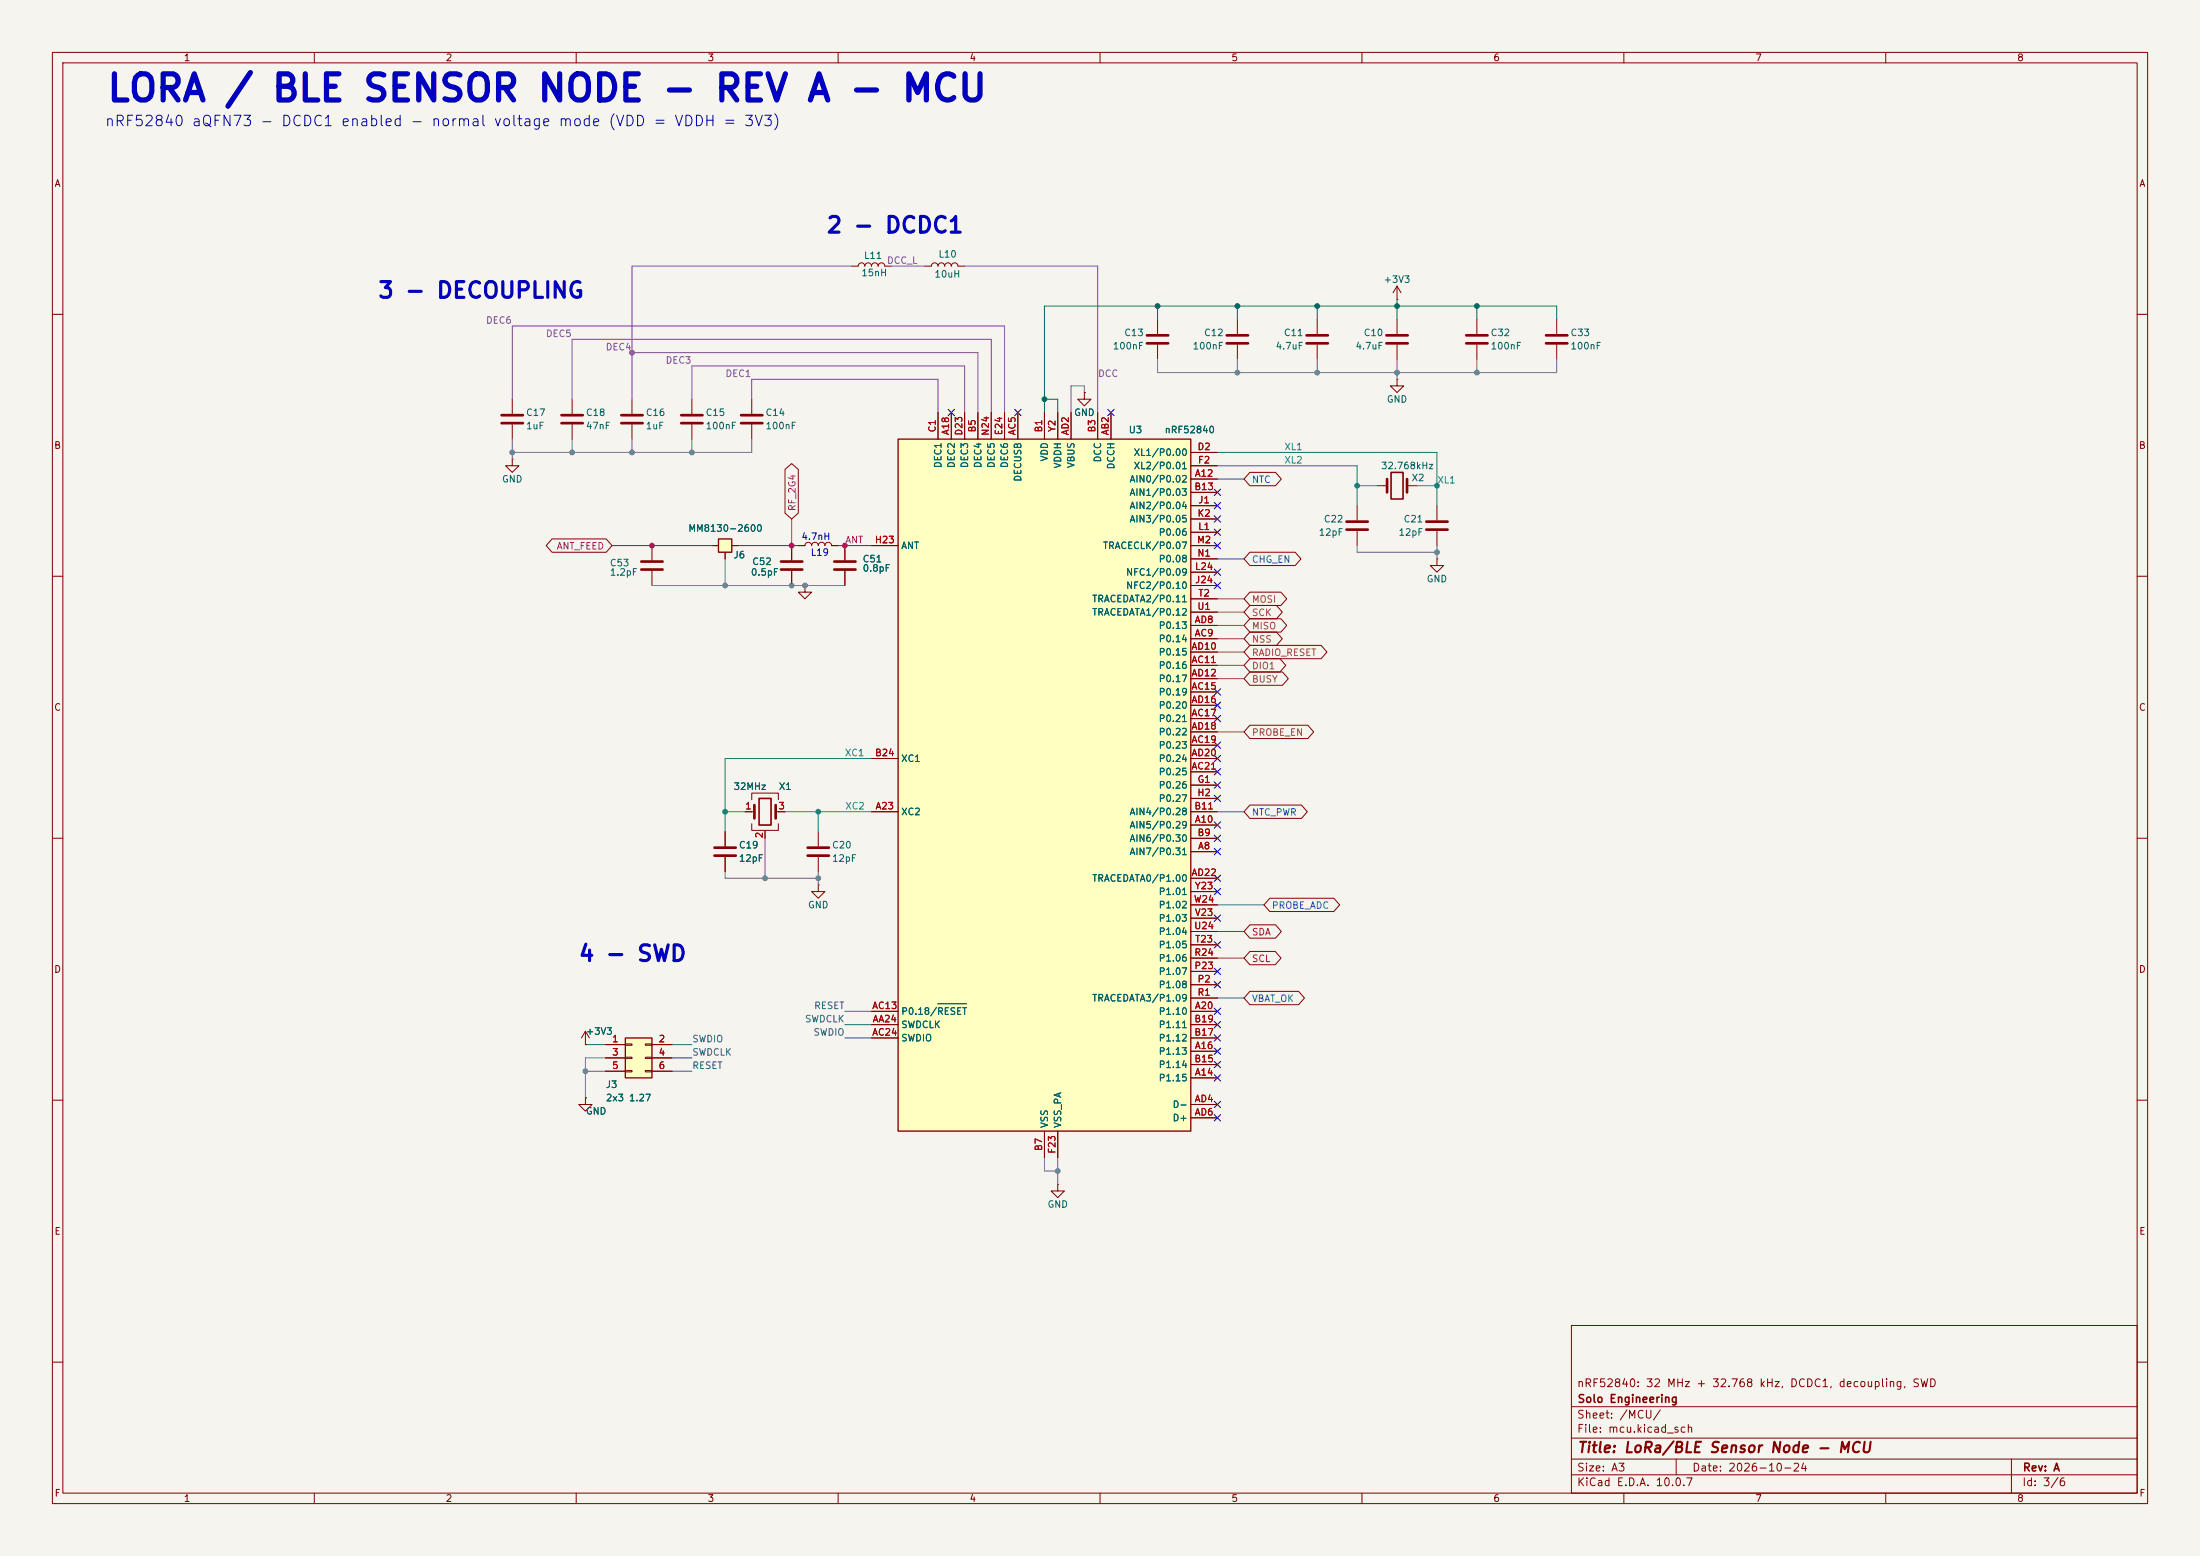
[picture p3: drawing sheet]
<svg xmlns="http://www.w3.org/2000/svg" width="420mm" height="297mm" viewBox="0 0 420 297" stroke-linecap="round" stroke-linejoin="round" font-family="sans-serif">
<path d="M0 0h420v297h-420z" fill="#f5f4ef" stroke="#f5f4ef" stroke-width=".19"/>
<g fill="none" stroke="#840000" stroke-width=".19">
<path d="M10 10h400v277h-400zM12 12h396v273h-396zM60 10v2M110 10v2M160 10v2M210 10v2M260 10v2M310 10v2M360 10v2M176.5 50.8h1.3a.64 .64 0 0 1 .6-.6 .64 .64 0 0 1 .7 .6 .64 .64 0 0 1 .6-.6 .64 .64 0 0 1 .6 .6 .64 .64 0 0 1 .7-.6 .64 .64 0 0 1 .6 .6 .64 .64 0 0 1 .6-.6 .64 .64 0 0 1 .7 .6h1.2M10 60h2M207 74.9v1.3h1.3l-1.3 1.3-1.3-1.3h1.3"/>
<path d="M207 74.9h.1M221 61v2.8M221 65.8v2.8M297.2 61v2.8M297.2 65.8v2.8M408 60h2M97.8 87.6v1.3h1.3l-1.3 1.3-1.3-1.3h1.3M97.8 87.6h.1M10 110h2M151.1 104.1v2.8M151.1 109v2.8M152.4 104.1h1.3a.64 .64 0 0 1 .6-.6 .64 .64 0 0 1 .6 .6 .64 .64 0 0 1 .7-.6 .64 .64 0 0 1 .6 .6 .64 .64 0 0 1 .6-.6 .64 .64 0 0 1 .7 .6 .64 .64 0 0 1 .6-.6 .64 .64 0 0 1 .6 .6h1.3"/>
<path d="M153.7 111.8v1.2h1.2l-1.2 1.3-1.3-1.3h1.3M153.7 111.8h.1M408 110h2M10 160h2M142.2 154.9h1.8M143.5 152.7v-1.3h5.1v1.3M143.5 157.2v1.3h5.1v-1.3M146 158.5v1.5M148.1 154.9h1.8M408 160h2M111.8 199.4h.1M111.8 196.9l-.8 1.2"/>
<path d="M111.8 196.9l.7 1.2M111.8 196.9v2.5M10 210h2M408 210h2M201.9 226.1v1.2h1.3l-1.3 1.3-1.2-1.3h1.2M201.9 226.1h.1M300 253h108v32h-108zM10 260h2M300 278.5h108M300 274.5h108M300 268.5h108M320 278.5v3"/>
<path d="M384 278.5v6.5M408 260h2M60 285v2M110 285v2M160 285v2M210 285v2M260 285v2M300 281.5h108M310 285v2M360 285v2"/>
</g>
<path d="M218.9 64h4.1M218.9 65.5h4.1M295.1 64h4.1M295.1 65.5h4.1M149.1 107.2h4.1M149.1 108.7h4.1M144 153.7v2.5M148.1 153.7v2.5" fill="none" stroke="#840000" stroke-width=".51"/>
<path d="M144.9 152.4h2.3v5.1h-2.3z" fill="none" stroke="#840000" stroke-width=".3"/>
<path d="M137.2 102.9h2.5v2.5h-2.5z" fill="#ffffc2"/>
<path d="M137.2 102.9h2.5v2.5h-2.5z" fill="none" stroke="#840000" stroke-width=".25"/>
<g fill="none" stroke="#840000" stroke-width=".19">
<path d="M162.6 50.8h1.2a.64 .64 0 0 1 .7-.6 .64 .64 0 0 1 .6 .6 .64 .64 0 0 1 .6-.6 .64 .64 0 0 1 .7 .6 .64 .64 0 0 1 .6-.6 .64 .64 0 0 1 .6 .6 .64 .64 0 0 1 .7-.6 .64 .64 0 0 1 .6 .6h1.3M266.7 57.2h.1M266.7 54.6v2.6M266.7 54.6l.8 1.3M266.7 54.6l-.8 1.3M109.2 76.2v2.8M120.6 76.2v2.8M132.1 76.2v2.8M143.5 76.2v2.8M251.5 61v2.8M251.5 65.8v2.8M266.7 72.4v1.3h-1.3l1.3 1.2 1.3-1.2h-1.3"/>
<path d="M266.7 72.4h.1M266.7 61v2.8M266.7 65.8v2.8M109.2 81v2.8M120.6 81v2.8M132.1 81v2.8M143.5 81v2.8M259.1 96.5v2.8M262.9 92.7h1.9M268.6 92.7h1.9M274.3 96.5v2.8M135.9 104.1h1.3"/>
<path d="M138.4 105.4v1.3M139.7 104.1h1.3M161.3 104.1v2.8M161.3 109v2.8M259.1 101.3v2.8M274.3 106.7v1.3h-1.3l1.3 1.2 1.3-1.2h-1.3M274.3 106.7h.1M274.3 101.3v2.8M138.4 158.8v2.7M156.2 158.8v2.7M138.4 163.6v2.8M156.2 168.9v1.3h1.3l-1.3 1.3-1.3-1.3h1.3"/>
<path d="M156.2 168.9h.1M156.2 163.6v2.8"/>
</g>
<g fill="none" stroke="#840000" stroke-width=".51">
<path d="M107.2 79.2h4.1M118.6 79.2h4.1M130 79.2h4.1M141.5 79.2h4M249.4 64h4.1M249.4 65.5h4.1M264.7 64h4M264.7 65.5h4M107.2 80.8h4.1M118.6 80.8h4.1M130 80.8h4.1M141.5 80.8h4"/>
<path d="M257 99.6h4.1M264.8 91.4v2.6M268.6 91.4v2.6M272.3 99.6h4.1M159.3 107.2h4M159.3 108.7h4M257 101.1h4.1M272.3 101.1h4.1M136.4 161.8h4.1M136.4 163.3h4.1M154.2 161.8h4M154.2 163.3h4"/>
</g>
<path d="M265.6 90.2h2.2v5.1h-2.2z" fill="none" stroke="#840000" stroke-width=".3"/>
<path d="M171.4 83.8h55.9v132.1h-55.9z" fill="#ffffc2"/>
<path d="M171.4 83.8h55.9v132.1h-55.9z" fill="none" stroke="#840000" stroke-width=".25"/>
<g fill="none" stroke="#840000" stroke-width=".19">
<path d="M97.8 76.2v2.8M179.1 78.7v5.1M181.6 78.7v5.1M184.1 78.7v5.1M186.7 78.7v5.1M189.2 78.7v5.1M191.8 78.7v5.1M194.3 78.7v5.1M199.4 78.7v5.1M201.9 78.7v5.1M204.5 78.7v5.1M209.5 78.7v5.1"/>
<path d="M212.1 78.7v5.1M236.2 61v2.8M236.2 65.8v2.8M281.9 61v2.8M281.9 65.8v2.8M97.8 81v2.8M227.3 91.4h5.1M227.3 94h5.1M227.3 86.4h5.1M227.3 88.9h5.1M227.3 96.5h5.1M227.3 99.1h5.1"/>
<path d="M166.4 104.1h5M227.3 119.4h5.1M227.3 104.1h5.1M227.3 111.8h5.1M227.3 101.6h5.1M227.3 109.2h5.1M227.3 106.7h5.1M227.3 114.3h5.1M227.3 116.8h5.1M227.3 121.9h5.1M227.3 127h5.1M227.3 132.1h5.1"/>
<path d="M227.3 137.2h5.1M227.3 124.5h5.1M227.3 129.5h5.1M227.3 134.6h5.1M227.3 139.7h5.1M166.4 154.9h5M166.4 144.8h5M227.3 157.5h5.1M227.3 154.9h5.1M227.3 142.2h5.1M227.3 147.3h5.1M227.3 144.8h5.1"/>
<path d="M227.3 149.9h5.1M227.3 152.4h5.1M227.3 162.6h5.1M227.3 167.6h5.1M227.3 160h5.1M227.3 177.8h5.1M227.3 175.3h5.1M227.3 172.7h5.1M227.3 170.2h5.1M166.4 193h5M166.4 195.6h5M166.4 198.1h5"/>
<path d="M227.3 193h5.1M227.3 195.6h5.1M227.3 198.1h5.1M227.3 188h5.1M227.3 185.4h5.1M227.3 190.5h5.1M227.3 182.9h5.1M227.3 180.3h5.1M111.8 209.6v1.2h1.2l-1.2 1.3-1.3-1.3h1.3M111.8 209.6h.1M199.4 215.9v5.1M201.9 215.9v5.1"/>
<path d="M227.3 205.7h5.1M227.3 200.7h5.1M227.3 210.8h5.1M227.3 213.4h5.1M227.3 203.2h5.1"/>
</g>
<path d="M179 191.6h5.5" fill="none" stroke="#006464" stroke-width=".19"/>
<path d="M95.8 79.2h4M234.2 64h4.1M234.2 65.5h4.1M279.9 64h4.1M279.9 65.5h4.1M95.8 80.8h4" fill="none" stroke="#840000" stroke-width=".51"/>
<path d="M119.4 198.1h5.1v7.6h-5.1z" fill="#ffffc2"/>
<path d="M119.4 198.1h5.1v7.6h-5.1z" fill="none" stroke="#840000" stroke-width=".25"/>
<g fill="none" stroke="#840000" stroke-width=".19">
<path d="M179.1 78.7v5.1M181.6 78.7v5.1M184.1 78.7v5.1M186.7 78.7v5.1M189.2 78.7v5.1M191.8 78.7v5.1M194.3 78.7v5.1M199.4 78.7v5.1M201.9 78.7v5.1M204.5 78.7v5.1M207 74.9h.1M209.5 78.7v5.1"/>
<path d="M212.1 78.7v5.1M149.9 89.6l1.2-1.1 1.3 1.1v8.3l-1.3 1.2-1.2-1.2zM227.3 91.4h5.1M227.3 94h5.1M227.3 86.4h5.1M227.3 88.9h5.1M227.3 96.5h5.1M227.3 99.1h5.1M238.6 90.2h4.9l1.1 1.2-1.1 1.3h-4.9l-1.1-1.3zM105.4 102.9h10.3l1.1 1.2-1.1 1.3h-10.3l-1.1-1.3zM124.5 104.1v2.8M124.5 109v2.8"/>
<path d="M135.9 104.1h1.3M138.4 105.4v1.3M139.7 104.1h1.3M151.1 104.1v2.8M151.1 109v2.8M152.4 104.1h1.3M153.7 111.8h.1M158.7 104.1h1.3M161.3 104.1v2.8M161.3 109v2.8M166.4 104.1h5M227.3 119.4h5.1"/>
<path d="M227.3 104.1h5.1M227.3 111.8h5.1M227.3 101.6h5.1M227.3 109.2h5.1M227.3 106.7h5.1M227.3 114.3h5.1M227.3 116.8h5.1M238.6 118.1h5.9l1.1 1.3-1.1 1.3h-5.9l-1.1-1.3zM238.6 115.6h5.1l1.1 1.2-1.1 1.3h-5.1l-1.1-1.3zM238.6 113h5.9l1.1 1.3-1.1 1.3h-5.9l-1.1-1.3zM238.6 105.4h8.7l1.1 1.3-1.1 1.3h-8.7l-1.1-1.3zM227.3 121.9h5.1"/>
<path d="M227.3 127h5.1M227.3 132.1h5.1M227.3 137.2h5.1M227.3 124.5h5.1M227.3 129.5h5.1M227.3 134.6h5.1M227.3 139.7h5.1M238.6 138.4h11.1l1.1 1.3-1.1 1.3h-11.1l-1.1-1.3zM238.6 120.6h5.1l1.1 1.3-1.1 1.3h-5.1l-1.1-1.3zM238.6 123.2h13.6l1.1 1.3-1.1 1.2h-13.6l-1.1-1.2zM238.6 125.7h5.8l1.1 1.3-1.1 1.3h-5.8l-1.1-1.3zM238.6 128.3h6.2l1.1 1.2-1.1 1.3h-6.2l-1.1-1.3z"/>
<path d="M138.4 158.8v2.7M142.2 154.9h1.3M146 158.8v1.2M148.6 154.9h1.3M166.4 154.9h5M166.4 144.8h5M227.3 157.5h5.1M227.3 154.9h5.1M227.3 142.2h5.1M227.3 147.3h5.1M227.3 144.8h5.1M227.3 149.9h5.1"/>
<path d="M227.3 152.4h5.1M238.6 153.7h9.9l1.1 1.2-1.1 1.3h-9.9l-1.1-1.3zM138.4 163.6v2.8M227.3 162.6h5.1M227.3 167.6h5.1M227.3 160h5.1M227.3 177.8h5.1M227.3 175.3h5.1M227.3 172.7h5.1M227.3 170.2h5.1M238.6 176.5h4.9l1.1 1.3-1.1 1.3h-4.9l-1.1-1.3zM242.4 171.4h12.2l1.1 1.3-1.1 1.3h-12.2l-1.1-1.3z"/>
<path d="M111.8 199.4h.1M115.6 199.4h3.8M119.4 199.3h1.2v.2h-1.2zM123.2 199.3h1.3v.2h-1.3zM124.5 199.4h3.8M166.4 193h5M166.4 195.6h5M166.4 198.1h5M227.3 193h5.1M227.3 195.6h5.1M227.3 198.1h5.1M227.3 188h5.1"/>
<path d="M227.3 185.4h5.1M227.3 190.5h5.1M227.3 182.9h5.1M227.3 180.3h5.1M238.6 189.2h9.3l1.1 1.3-1.1 1.3h-9.3l-1.1-1.3zM238.6 181.6h4.8l1.2 1.3-1.2 1.3h-4.8l-1.1-1.3zM111.8 209.6h.1M115.6 201.9h3.8M115.6 204.5h3.8M119.4 201.8h1.2v.3h-1.2zM119.4 204.3h1.2v.3h-1.2zM123.2 201.8h1.3v.3h-1.3z"/>
<path d="M123.2 204.3h1.3v.3h-1.3zM124.5 201.9h3.8M124.5 204.5h3.8M199.4 215.9v5.1M201.9 215.9v5.1M227.3 205.7h5.1M227.3 200.7h5.1M227.3 210.8h5.1M227.3 213.4h5.1M227.3 203.2h5.1"/>
</g>
<path d="M122.4 107.2h4.1M122.4 108.7h4.1" fill="none" stroke="#840000" stroke-width=".51"/>
<g fill="none" stroke="#6e6e6e" stroke-width=".19">
<path d="M207 74.9v-1.2h-2.5v5M221 68.6v2.5h76.2v-2.5M236.2 68.6v2.5M251.5 68.6v2.5M266.7 68.6v3.8M281.9 68.6v2.5M97.8 83.8v3.8M109.2 83.8v2.6M120.6 83.8v2.6M132.1 83.8v2.6M143.5 83.8v2.6h-45.7M124.5 111.8h36.8"/>
<path d="M138.4 106.7v5.1M259.1 104.1v1.3h15.2M274.3 104.1v2.6M138.4 166.4v1.2h17.8M146 160v7.6M156.2 166.4v2.5M111.8 204.5h3.8M115.6 201.9h-3.8v7.7M199.4 221v2.5h2.5M201.9 221v5.1"/>
</g>
<path d="M128.3 199.4h3.8M161.3 195.6h5.1M161.3 193h5.1M161.3 198.1h5.1M128.3 201.9h3.8M128.3 204.5h3.8" fill="none" stroke="#3c506e" stroke-width=".19"/>
<path d="M151.1 99.1v5M116.8 104.1h19.1M141 104.1h11.4M160 104.1h6.4" fill="none" stroke="#b41978" stroke-width=".19"/>
<path d="M232.4 116.8h5.1M232.4 119.4h5.1M232.4 114.3h5.1M232.4 124.5h5.1M232.4 139.7h5.1M232.4 127h5.1M232.4 129.5h5.1M232.4 121.9h5.1" fill="none" stroke="#8c5a3c" stroke-width=".19"/>
<path d="M162.6 50.8h-42v25.4M170.2 50.8h6.3M184.1 50.8h25.4v27.9M97.8 76.2v-14h94v16.5M109.2 76.2v-11.4h80v13.9M120.6 67.3h66.1v11.4M132.1 76.2v-6.3h52v8.8M143.5 76.2v-3.8h35.6v6.3" fill="none" stroke="#823caa" stroke-width=".19"/>
<path d="M232.4 86.4h41.9v10.1M232.4 88.9h26.7v7.6M259.1 92.7h3.8M270.5 92.7h3.8M138.4 154.9h3.8M149.9 154.9h16.5M156.2 154.9v3.9M166.4 144.8h-28v14" fill="none" stroke="#0096a0" stroke-width=".19"/>
<path d="M221 58.4v2.6M236.2 58.4v2.6M251.5 58.4v2.6M266.7 57.2v3.8M281.9 58.4v2.6M199.4 76.2h2.5v2.5M297.2 61v-2.6h-97.8v20.3M111.8 199.4h3.8" fill="none" stroke="#008046" stroke-width=".19"/>
<path d="M232.4 91.4h5.1M232.4 106.7h5.1M232.4 154.9h5.1M232.4 172.7h8.9M232.4 190.5h5.1" fill="none" stroke="#1469b4" stroke-width=".19"/>
<path d="M232.4 177.8h5.1M232.4 182.9h5.1" fill="none" stroke="#aa143c" stroke-width=".19"/>
<g fill="none" stroke="#000084" stroke-width=".19">
<path d="M181 78.1l1.2 1.2M182.2 78.1l-1.2 1.2M193.7 78.1l1.2 1.2M194.9 78.1l-1.2 1.2M211.5 78.1l1.2 1.2M212.7 78.1l-1.2 1.2M231.8 93.4l1.2 1.2M231.8 98.5l1.2 1.2M231.8 95.9l1.2 1.2M233 93.4l-1.2 1.2M233 98.5l-1.2 1.2M233 95.9l-1.2 1.2"/>
<path d="M231.8 101l1.2 1.2M231.8 103.5l1.2 1.2M231.8 108.6l1.2 1.2M231.8 111.2l1.2 1.2M233 101l-1.2 1.2M233 103.5l-1.2 1.2M233 108.6l-1.2 1.2M233 111.2l-1.2 1.2M231.8 134l1.2 1.2M231.8 131.5l1.2 1.2M231.8 136.6l1.2 1.2M233 134l-1.2 1.2"/>
<path d="M233 131.5l-1.2 1.2M233 136.6l-1.2 1.2M231.8 141.6l1.2 1.2M231.8 159.4l1.2 1.2M231.8 151.8l1.2 1.2M231.8 156.9l1.2 1.2M231.8 149.3l1.2 1.2M231.8 144.2l1.2 1.2M231.8 146.7l1.2 1.2M233 141.6l-1.2 1.2M233 159.4l-1.2 1.2M233 151.8l-1.2 1.2"/>
<path d="M233 156.9l-1.2 1.2M233 149.3l-1.2 1.2M233 144.2l-1.2 1.2M233 146.7l-1.2 1.2M231.8 179.7l1.2 1.2M231.8 162l1.2 1.2M231.8 174.7l1.2 1.2M231.8 167l1.2 1.2M231.8 169.6l1.2 1.2M233 179.7l-1.2 1.2M233 162l-1.2 1.2M233 174.7l-1.2 1.2"/>
<path d="M233 167l-1.2 1.2M233 169.6l-1.2 1.2M231.8 192.4l1.2 1.2M231.8 184.8l1.2 1.2M231.8 195l1.2 1.2M231.8 197.5l1.2 1.2M231.8 187.4l1.2 1.2M233 192.4l-1.2 1.2M233 184.8l-1.2 1.2M233 195l-1.2 1.2M233 197.5l-1.2 1.2M233 187.4l-1.2 1.2"/>
<path d="M231.8 212.8l1.2 1.2M231.8 205.1l1.2 1.2M231.8 210.2l1.2 1.2M231.8 200.1l1.2 1.2M231.8 202.6l1.2 1.2M233 212.8l-1.2 1.2M233 205.1l-1.2 1.2M233 210.2l-1.2 1.2M233 200.1l-1.2 1.2M233 202.6l-1.2 1.2"/>
</g>
<path d="M179 191.6h5.5" fill="none" stroke="#006464" stroke-width=".19"/>
<g fill="#008046" stroke="#008046" stroke-width=".19">
<circle cx="251.5" cy="58.4" r=".46"/>
<circle cx="266.7" cy="58.4" r=".46"/>
<circle cx="281.9" cy="58.4" r=".46"/>
<circle cx="221" cy="58.4" r=".46"/>
<circle cx="236.2" cy="58.4" r=".46"/>
<circle cx="199.4" cy="76.2" r=".46"/>
</g>
<g fill="#6e6e6e" stroke="#6e6e6e" stroke-width=".19">
<circle cx="281.9" cy="71.1" r=".46"/>
<circle cx="274.3" cy="105.4" r=".46"/>
<circle cx="236.2" cy="71.1" r=".46"/>
<circle cx="251.5" cy="71.1" r=".46"/>
<circle cx="266.7" cy="71.1" r=".46"/>
<circle cx="156.2" cy="167.6" r=".46"/>
<circle cx="201.9" cy="223.5" r=".46"/>
<circle cx="146" cy="167.6" r=".46"/>
<circle cx="111.8" cy="204.5" r=".46"/>
<circle cx="120.6" cy="86.4" r=".46"/>
<circle cx="109.2" cy="86.4" r=".46"/>
<circle cx="97.8" cy="86.4" r=".46"/>
<circle cx="138.4" cy="111.8" r=".46"/>
<circle cx="132.1" cy="86.4" r=".46"/>
<circle cx="151.1" cy="111.8" r=".46"/>
<circle cx="153.7" cy="111.8" r=".46"/>
</g>
<g fill="#0096a0" stroke="#0096a0" stroke-width=".19">
<circle cx="274.3" cy="92.7" r=".46"/>
<circle cx="259.1" cy="92.7" r=".46"/>
<circle cx="138.4" cy="154.9" r=".46"/>
<circle cx="156.2" cy="154.9" r=".46"/>
</g>
<circle cx="120.6" cy="67.3" r=".46" fill="#823caa" stroke="#823caa" stroke-width=".19"/>
<g fill="#b41978" stroke="#b41978" stroke-width=".19">
<circle cx="124.5" cy="104.1" r=".46"/>
<circle cx="151.1" cy="104.1" r=".46"/>
<circle cx="161.3" cy="104.1" r=".46"/>
</g>
<text font-size="5" fill="#0000c2" x="20.2" y="20.6">LORA / BLE SENSOR NODE - REV A - MCU</text>
<g font-size="3" fill="#0000c2">
<text x="157.6" y="45.2">2 - DCDC1</text>
<text x="72" y="57.7">3 - DECOUPLING</text>
<text x="110.3" y="184.3">4 - SWD</text>
</g>
<text font-size="2" fill="#0000c2" x="19.9" y="24.6">nRF52840 aQFN73 - DCDC1 enabled - normal voltage mode (VDD = VDDH = 3V3)</text>
<text font-size="2" fill="#840000" x="301" y="277.8">Title: LoRa/BLE Sensor Node - MCU</text>
<g font-size="1.5" fill="#840000">
<text x="300.9" y="265.1">nRF52840: 32 MHz + 32.768 kHz, DCDC1, decoupling, SWD</text>
<text x="301" y="268.1">Solo Engineering</text>
<text x="300.9" y="273.8">File: mcu.kicad_sch</text>
<text x="300.9" y="271.1">Sheet: /MCU/</text>
<text x="300.9" y="281.2">Size: A3</text>
<text x="322.9" y="281.2">Date: 2026-10-24</text>
<text x="386" y="281.2">Rev: A</text>
<text x="300.9" y="284">KiCad E.D.A. 10.0.7</text>
<text x="385.9" y="284">Id: 3/6</text>
</g>
<g font-size="1.3" fill="#840000">
<text x="35" y="12">1</text>
<text x="85" y="12">2</text>
<text x="135" y="12">3</text>
<text x="185" y="12">4</text>
<text x="235" y="12">5</text>
<text x="285" y="12">6</text>
<text x="335" y="12">7</text>
<text x="385" y="12">8</text>
<text x="10.3" y="36">A</text>
<text x="408.3" y="36">A</text>
<text x="10.2" y="86">B</text>
<text x="408.2" y="86">B</text>
<text x="10.2" y="136">C</text>
<text x="408.2" y="136">C</text>
<text x="10.2" y="186">D</text>
<text x="408.2" y="186">D</text>
<text x="10.3" y="236">E</text>
<text x="408.3" y="236">E</text>
<text x="10.3" y="286">F</text>
<text x="35" y="287">1</text>
<text x="85" y="287">2</text>
<text x="135" y="287">3</text>
<text x="185" y="287">4</text>
<text x="235" y="287">5</text>
<text x="285" y="287">6</text>
<text x="335" y="287">7</text>
<text x="385" y="287">8</text>
<text x="408.3" y="286">F</text>
</g>
<g font-size="1.3" fill="#006464">
<text x="164.3" y="53">15nH</text>
<text x="164.8" y="49.7">L11</text>
<text x="178.3" y="53.3">10uH</text>
<text x="179.1" y="49.5">L10</text>
<text x="264" y="54.3">+3V3</text>
<text x="214.5" y="64.5">C13</text>
<text x="229.8" y="64.5">C12</text>
<text x="245" y="64.5">C11</text>
<text x="260.2" y="64.5">C10</text>
<text x="284.5" y="64.5">C32</text>
<text x="299.7" y="64.5">C33</text>
<text x="212.3" y="67">100nF</text>
<text x="227.6" y="67">100nF</text>
<text x="243.4" y="67">4.7uF</text>
<text x="258.7" y="67">4.7uF</text>
<text x="284.5" y="67">100nF</text>
<text x="299.7" y="67">100nF</text>
<text x="264.6" y="77.2">GND</text>
<text x="100.3" y="79.7">C17</text>
<text x="100.3" y="82.2">1uF</text>
<text x="111.7" y="79.7">C18</text>
<text x="111.7" y="82.2">47nF</text>
<text x="123.2" y="79.7">C16</text>
<text x="123.2" y="82.2">1uF</text>
<text x="134.6" y="79.7">C15</text>
<text x="134.6" y="82.2">100nF</text>
<text x="146" y="79.7">C14</text>
<text x="146" y="82.2">100nF</text>
<text x="204.9" y="79.7">GND</text>
<text x="215.4" y="83">U3</text>
<text x="222.2" y="83">nRF52840</text>
<text x="180" y="89.5" transform="rotate(-90 180 89.5)">DEC1</text>
<text x="182.6" y="89.5" transform="rotate(-90 182.6 89.5)">DEC2</text>
<text x="185.1" y="89.5" transform="rotate(-90 185.1 89.5)">DEC3</text>
<text x="187.7" y="89.5" transform="rotate(-90 187.7 89.5)">DEC4</text>
<text x="190.2" y="89.5" transform="rotate(-90 190.2 89.5)">DEC5</text>
<text x="192.7" y="89.5" transform="rotate(-90 192.7 89.5)">DEC6</text>
<text x="200.4" y="88.2" transform="rotate(-90 200.4 88.2)">VDD</text>
<text x="202.9" y="89.5" transform="rotate(-90 202.9 89.5)">VDDH</text>
<text x="205.4" y="89.5" transform="rotate(-90 205.4 89.5)">VBUS</text>
<text x="210.5" y="88.4" transform="rotate(-90 210.5 88.4)">DCC</text>
<text x="213.1" y="89.7" transform="rotate(-90 213.1 89.7)">DCCH</text>
<text x="216.3" y="87.3">XL1/P0.00</text>
<text x="216.3" y="89.9">XL2/P0.01</text>
<text x="263.5" y="89.9">32.768kHz</text>
<text x="95.7" y="92.4">GND</text>
<text x="195.3" y="92.1" transform="rotate(-90 195.3 92.1)">DECUSB</text>
<text x="215.5" y="92.4">AIN0/P0.02</text>
<text x="215.5" y="94.9">AIN1/P0.03</text>
<text x="269.4" y="92.1">X2</text>
<text x="131.3" y="101.8">MM8130-2600</text>
<text x="215.5" y="97.5">AIN2/P0.04</text>
<text x="215.5" y="100">AIN3/P0.05</text>
<text x="252.6" y="100">C22</text>
<text x="267.9" y="100">C21</text>
<text x="139.9" y="106.9">J6</text>
<text x="164.6" y="107.6">C51</text>
<text x="171.9" y="105.1">ANT</text>
<text x="210.4" y="105.1">TRACECLK/P0.07</text>
<text x="221.1" y="102.6">P0.06</text>
<text x="221.1" y="107.6">P0.08</text>
<text x="251.6" y="102.6">12pF</text>
<text x="266.9" y="102.6">12pF</text>
<text x="116.3" y="108.4">C53</text>
<text x="116.3" y="110.2">1.2pF</text>
<text x="143.2" y="110.2">0.5pF</text>
<text x="143.5" y="108.2">C52</text>
<text x="164.6" y="109.4">0.8pF</text>
<text x="214.9" y="112.7">NFC2/P0.10</text>
<text x="214.9" y="110.2">NFC1/P0.09</text>
<text x="272.3" y="111.5">GND</text>
<text x="208.4" y="115.3">TRACEDATA2/P0.11</text>
<text x="208.4" y="117.8">TRACEDATA1/P0.12</text>
<text x="221.1" y="122.9">P0.14</text>
<text x="221.1" y="120.3">P0.13</text>
<text x="221.1" y="125.4">P0.15</text>
<text x="221.1" y="128">P0.16</text>
<text x="221.1" y="130.5">P0.17</text>
<text x="221.1" y="133">P0.19</text>
<text x="221.1" y="135.6">P0.20</text>
<text x="221.1" y="138.1">P0.21</text>
<text x="221.1" y="143.2">P0.23</text>
<text x="221.1" y="140.7">P0.22</text>
<text x="171.9" y="145.7">XC1</text>
<text x="221.1" y="148.3">P0.25</text>
<text x="221.1" y="145.7">P0.24</text>
<text x="139.9" y="151.1">32MHz</text>
<text x="148.6" y="151.1">X1</text>
<text x="171.9" y="155.9">XC2</text>
<text x="215.5" y="155.9">AIN4/P0.28</text>
<text x="221.1" y="150.8">P0.26</text>
<text x="221.1" y="153.4">P0.27</text>
<text x="215.5" y="158.4">AIN5/P0.29</text>
<text x="215.5" y="161">AIN6/P0.30</text>
<text x="141" y="162.3">C19</text>
<text x="141" y="164.8">12pF</text>
<text x="158.7" y="162.3">C20</text>
<text x="158.7" y="164.8">12pF</text>
<text x="215.5" y="163.5">AIN7/P0.31</text>
<text x="154.1" y="173.7">GND</text>
<text x="208.4" y="168.6">TRACEDATA0/P1.00</text>
<text x="221.1" y="173.7">P1.02</text>
<text x="221.1" y="171.1">P1.01</text>
<text x="221.1" y="178.8">P1.04</text>
<text x="221.1" y="176.2">P1.03</text>
<text x="221.1" y="183.8">P1.06</text>
<text x="221.1" y="181.3">P1.05</text>
<text x="208.4" y="191.5">TRACEDATA3/P1.09</text>
<text x="221.1" y="188.9">P1.08</text>
<text x="221.1" y="186.4">P1.07</text>
<text x="111.7" y="197.8">+3V3</text>
<text x="171.9" y="196.5">SWDCLK</text>
<text x="171.9" y="194">P0.18/RESET</text>
<text x="221.1" y="194">P1.10</text>
<text x="221.1" y="196.5">P1.11</text>
<text x="171.9" y="199.1">SWDIO</text>
<text x="221.1" y="201.6">P1.13</text>
<text x="221.1" y="199.1">P1.12</text>
<text x="115.6" y="208">J3</text>
<text x="221.1" y="206.7">P1.15</text>
<text x="221.1" y="204.2">P1.14</text>
<text x="111.7" y="213.1">GND</text>
<text x="115.6" y="210.5">2x3 1.27</text>
<text x="200.4" y="215.4" transform="rotate(-90 200.4 215.4)">VSS</text>
<text x="202.9" y="215.4" transform="rotate(-90 202.9 215.4)">VSS_PA</text>
<text x="223.8" y="211.8">D-</text>
<text x="223.8" y="214.3">D+</text>
<text x="199.9" y="230.8">GND</text>
</g>
<g font-size="1.3" fill="#823caa">
<text x="169.2" y="50.7">DCC_L</text>
<text x="92.7" y="62.1">DEC6</text>
<text x="104.1" y="64.6">DEC5</text>
<text x="115.5" y="67.2">DEC4</text>
<text x="127" y="69.7">DEC3</text>
<text x="138.4" y="72.3">DEC1</text>
<text x="209.5" y="72.3">DCC</text>
</g>
<g font-size="1.3" fill="#a90000">
<text x="178.9" y="82.6" transform="rotate(-90 178.9 82.6)">C1</text>
<text x="181.5" y="83.2" transform="rotate(-90 181.5 83.2)">A18</text>
<text x="184" y="83.3" transform="rotate(-90 184 83.3)">D23</text>
<text x="186.6" y="82.6" transform="rotate(-90 186.6 82.6)">B5</text>
<text x="189.1" y="83.3" transform="rotate(-90 189.1 83.3)">N24</text>
<text x="191.6" y="83.2" transform="rotate(-90 191.6 83.2)">E24</text>
<text x="194.2" y="83.2" transform="rotate(-90 194.2 83.2)">AC5</text>
<text x="199.3" y="82.6" transform="rotate(-90 199.3 82.6)">B1</text>
<text x="201.8" y="82.6" transform="rotate(-90 201.8 82.6)">Y2</text>
<text x="204.3" y="83.2" transform="rotate(-90 204.3 83.2)">AD2</text>
<text x="209.4" y="82.6" transform="rotate(-90 209.4 82.6)">B3</text>
<text x="212" y="83.2" transform="rotate(-90 212 83.2)">AB2</text>
<text x="228.5" y="86.2">D2</text>
<text x="228.6" y="88.8">F2</text>
<text x="227.9" y="93.8">B13</text>
<text x="228" y="91.3">A12</text>
<text x="228.5" y="98.9">K2</text>
<text x="228.6" y="101.5">L1</text>
<text x="228.7" y="96.4">J1</text>
<text x="166.9" y="104">H23</text>
<text x="228.4" y="104">M2</text>
<text x="228.5" y="106.5">N1</text>
<text x="228" y="109.1">L24</text>
<text x="228" y="111.6">J24</text>
<text x="228" y="119.2">AD8</text>
<text x="228.5" y="116.7">U1</text>
<text x="228.7" y="114.2">T2</text>
<text x="227.4" y="124.3">AD10</text>
<text x="228" y="121.8">AC9</text>
<text x="227.4" y="126.9">AC11</text>
<text x="227.4" y="131.9">AC15</text>
<text x="227.4" y="129.4">AD12</text>
<text x="227.4" y="137">AC17</text>
<text x="227.4" y="134.5">AD16</text>
<text x="227.4" y="142.1">AC19</text>
<text x="227.4" y="139.6">AD18</text>
<text x="166.9" y="144.6">B24</text>
<text x="227.4" y="147.2">AC21</text>
<text x="227.4" y="144.6">AD20</text>
<text x="228.5" y="149.7">G1</text>
<text x="142.1" y="154.8">1</text>
<text x="148.5" y="154.8">3</text>
<text x="167" y="154.8">A23</text>
<text x="227.9" y="154.8">B11</text>
<text x="228.5" y="152.3">H2</text>
<text x="145.9" y="160.1" transform="rotate(-90 145.9 160.1)">2</text>
<text x="228" y="157.3">A10</text>
<text x="228.5" y="159.9">B9</text>
<text x="227.4" y="167.5">AD22</text>
<text x="228.6" y="162.4">A8</text>
<text x="227.8" y="172.6">W24</text>
<text x="228" y="170">Y23</text>
<text x="227.9" y="177.7">U24</text>
<text x="228" y="175.1">V23</text>
<text x="227.9" y="185.3">P23</text>
<text x="227.9" y="182.7">R24</text>
<text x="228" y="180.2">T23</text>
<text x="228.5" y="187.8">P2</text>
<text x="228.5" y="190.4">R1</text>
<text x="166.4" y="192.9">AC13</text>
<text x="166.4" y="198">AC24</text>
<text x="166.5" y="195.4">AA24</text>
<text x="227.9" y="198">B17</text>
<text x="227.9" y="195.4">B19</text>
<text x="228" y="192.9">A20</text>
<text x="116.7" y="199.3">1</text>
<text x="116.7" y="201.8">3</text>
<text x="125.6" y="199.3">2</text>
<text x="125.6" y="201.8">4</text>
<text x="227.9" y="203.1">B15</text>
<text x="228" y="200.5">A16</text>
<text x="116.7" y="204.3">5</text>
<text x="125.6" y="204.3">6</text>
<text x="228" y="205.6">A14</text>
<text x="228" y="210.7">AD4</text>
<text x="228" y="213.2">AD6</text>
<text x="199.3" y="219.8" transform="rotate(-90 199.3 219.8)">B7</text>
<text x="201.8" y="220.3" transform="rotate(-90 201.8 220.3)">F23</text>
</g>
<g font-size="1.3" fill="#0096a0">
<text x="245.1" y="86.2">XL1</text>
<text x="245.1" y="88.8">XL2</text>
<text x="274.3" y="92.6">XL1</text>
<text x="161.2" y="144.7">XC1</text>
<text x="161.3" y="154.8">XC2</text>
</g>
<g font-size="1.3" fill="#1469b4">
<text x="238.9" y="92.5">NTC</text>
<text x="238.9" y="107.7">CHG_EN</text>
<text x="238.9" y="156">NTC_PWR</text>
<text x="242.7" y="173.8">PROBE_ADC</text>
<text x="238.9" y="191.6">VBAT_OK</text>
</g>
<g font-size="1.3" fill="#b41978">
<text x="152.2" y="97.7" transform="rotate(-90 152.2 97.7)">RF_2G4</text>
<text x="106.2" y="105.2">ANT_FEED</text>
<text x="161.3" y="104">ANT</text>
</g>
<g font-size="1.3" fill="#0000c2">
<text x="152.9" y="103.4">4.7nH</text>
<text x="154.7" y="106.4">L19</text>
</g>
<g font-size="1.3" fill="#8c5a3c">
<text x="238.9" y="117.9">SCK</text>
<text x="238.9" y="115.4">MOSI</text>
<text x="238.9" y="123">NSS</text>
<text x="238.9" y="120.4">MISO</text>
<text x="238.9" y="125.5">RADIO_RESET</text>
<text x="238.9" y="128.1">DIO1</text>
<text x="238.9" y="130.6">BUSY</text>
<text x="238.9" y="140.8">PROBE_EN</text>
</g>
<g font-size="1.3" fill="#aa143c">
<text x="238.9" y="178.9">SDA</text>
<text x="238.9" y="183.9">SCL</text>
</g>
<g font-size="1.3" fill="#3c506e">
<text x="153.6" y="195.5">SWDCLK</text>
<text x="155.2" y="198">SWDIO</text>
<text x="155.3" y="192.9">RESET</text>
<text x="132.1" y="199.3">SWDIO</text>
<text x="132.1" y="201.8">SWDCLK</text>
<text x="132.1" y="204.3">RESET</text>
</g>
</svg>
